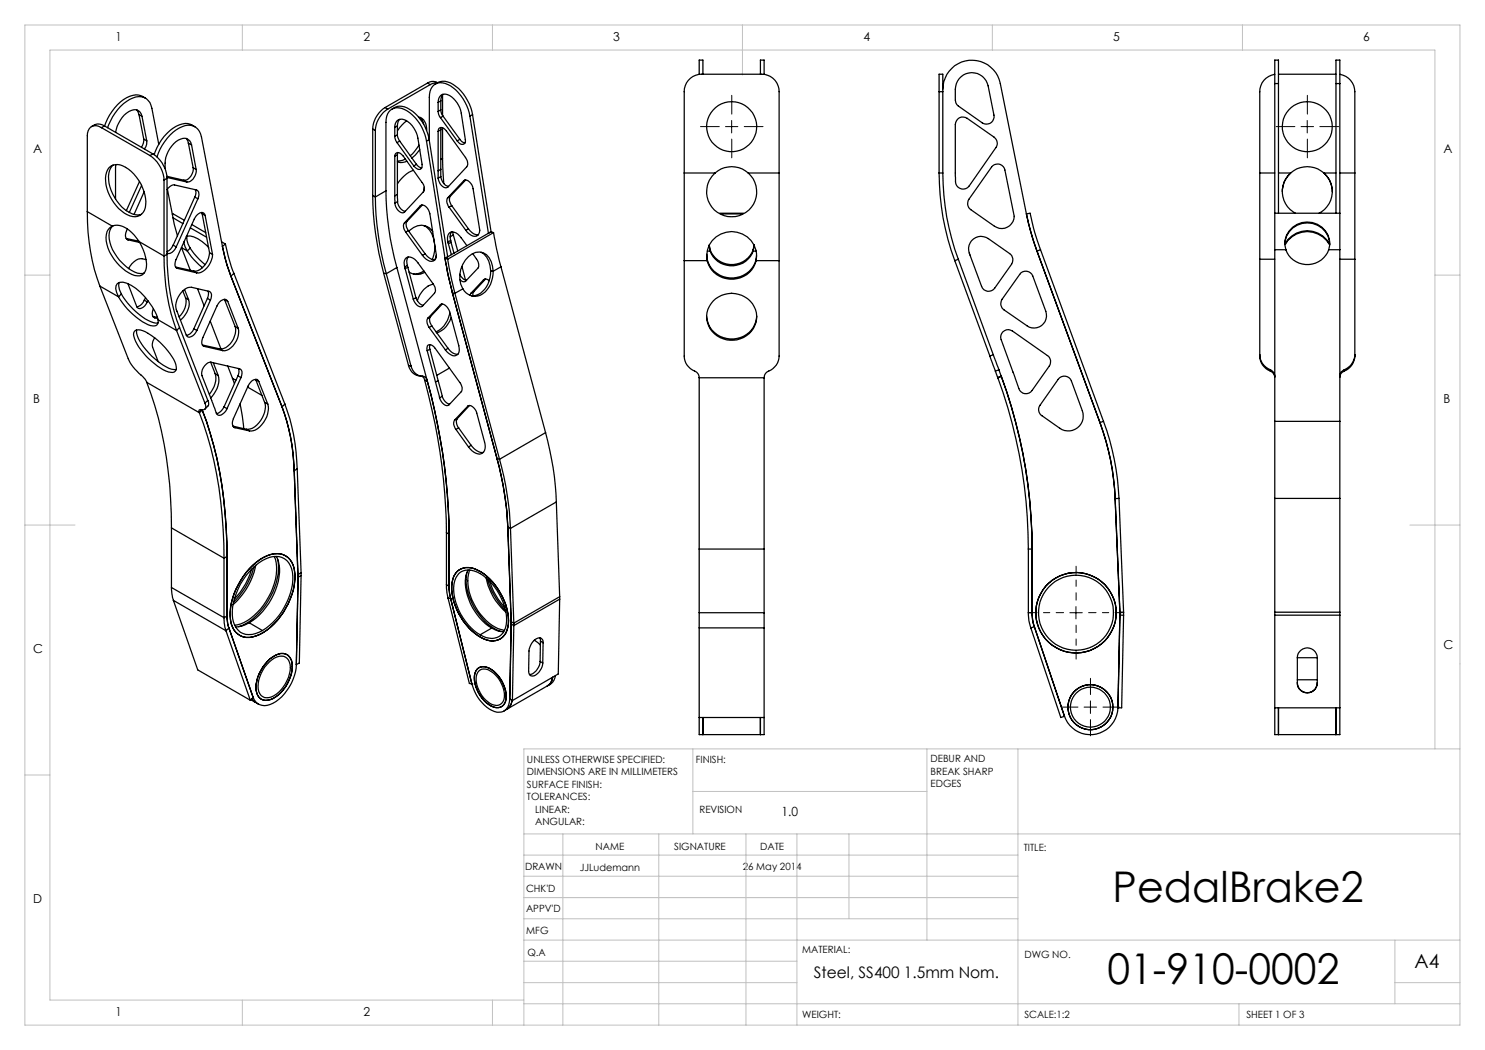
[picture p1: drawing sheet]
<svg xmlns="http://www.w3.org/2000/svg" width="297mm" height="210mm" viewBox="0 0 297 210" stroke-linecap="round" stroke-linejoin="round" font-family="sans-serif">
<path d="M212.7 122.5h-6.8M215.2 120v-6.8M215.2 125v6.8M217.7 122.5h6.8" fill="none" stroke="#000" stroke-width=".2" stroke-dasharray="15.2 1.3 1.3 1.3" stroke-dashoffset="13.7"/>
<path d="M143.9 25.3h-3.8M146.4 22.8v-3.7M146.4 27.8v3.8M148.9 25.3h3.7M259 25.3h-3.8M261.5 22.8v-3.7M261.5 27.8v3.8M264 25.3h3.7M218.1 138.9v-3.2M215.6 141.4h-3.3M218.1 143.9v3.3M220.6 141.4h3.2" fill="none" stroke="#000" stroke-width=".2" stroke-dasharray="15.2 1.3 1.3 1.3"/>
<path d="M145.1 25.3h2.5M146.3 24.1v2.5M260.2 25.3h2.5M261.4 24.1v2.5M214 122.5h2.5M215.2 121.3v2.5M216.8 141.4h2.5M218.1 140.2v2.5" fill="none" stroke="#000" stroke-width=".2"/>
<g fill="none" stroke="#c0c0c0" stroke-width=".2">
<path d="M5 5h287v200h-287zM48.5 5v5M98.5 5v5M148.5 5v10M198.5 5v5M248.5 5v5M5 55h5M287 55h5M5 105h10M282 105h10M5 155h5M138.6 158.3h46.8"/>
<path d="M138.6 149.8v17M185.4 149.8v38.2M203.6 149.8v55.2M287 149.8v-139.8h-277v190h94.8M292 149.8h-187.2v55.2M104.8 166.8h187.2M104.8 179.5h98.8M104.8 175.3h98.8M104.8 171h98.8M112.6 166.8v38.2M131.8 166.8v38.2M149.2 166.8v38.2"/>
<path d="M159.4 166.8v38.2M169.8 166.8v17M104.8 183.8h98.8M104.8 196.5h54.6M104.8 192.3h54.6M104.8 188h187.2M279 196.5h13M279 188v12.8M48.5 200v5M98.5 200v5M104.8 200.8h187.2M247.8 200.8v4.2"/>
</g>
<g fill="none" stroke="#000" stroke-width=".25">
<path d="M29.1 19.6a3.4 3.4 0 0 0-4.4 .3 11.1 11.1 0 0 0-3.8 5.3M85.5 16.6l.5 .3M85.5 16.6l-8.5 4.9M86 16.9l-8.5 4.9M87.1 16.8a3.1 3.1 0 0 1 4.1 .5 9.4 9.4 0 0 1 3.3 5.6M87.4 16.6h-.5l-.9 .3M87.5 16.6l-.4-.2a1.83 1.83 0 0 0-1.6 .2M88.5 19v4.1M88.6 18.9l-.3 .5-.1 .8M140.6 14.8v-2.8h-.8v2.9M152.1 14.8v-2.8h.7v2.9M187.8 18.3v-3.5h.8v3.5"/>
<path d="M187.8 18.3h.8M187.8 18.3v16.3M188.6 17.8a5.8 5.8 0 0 1 5.2-5.7 5.8 5.8 0 0 1 6.3 4.6l5.2 26.1M188.6 18.3v16.3M192.2 15.3a3.3 3.3 0 0 1 5.4 1.9l1.2 5.8a1.51 1.51 0 0 1-.7 1.6 1.51 1.51 0 0 1-1.6 0l-4.8-3.4a1.54 1.54 0 0 1-.6-1.2 5.6 5.6 0 0 1 .7-4.3zM255 16.7v-4.7h.7v4.7M255 14.9a3.5 3.5 0 0 0-3 3.4v16.3M255 16.7h.7M255 16.7v25.9M255.7 14.8h11.5M255.7 16.7v25.9M267.2 16.7v-4.7h.8v4.7"/>
<path d="M267.2 16.7h.8M267.2 16.7v25.9M268 14.9a3.5 3.5 0 0 1 3 3.4v16.3M268 16.7v25.9M20.3 25.5a1.72 1.72 0 0 0-2-.2 1.72 1.72 0 0 0-.8 1.9v15.1M20.3 25.5l9.7 5.6M20.9 25.2a2.07 2.07 0 0 0-2.6 .1M20.9 25.2l-.6 .3M20.9 25.2l9.7 5.6M21.5 25.5a9.6 9.6 0 0 1 5.7-6.1 2.54 2.54 0 0 1 3.2 2.3l1.4 7.1M21.8 33.6a2.54 2.54 0 0 1 3.3-.1 8.4 8.4 0 0 1 4 8 2.3 2.3 0 0 1-3.7 1.4 8.6 8.6 0 0 1-4.2-7.9zM22.6 33a4.2 4.2 0 0 0-.6 4.4 8 8 0 0 0 5.1 5.6l1.2-.1"/>
<path d="M23.2 32.9l-.1 6.9M27.3 22l.5 .9M27.8 22.9l.6 .4M27.8 22.9l1 4.9M27.9 36.3l-2.6 5.8M28.3 37.1l-2.4 5.4M28.4 23.3a1.57 1.57 0 0 0-1-1.3 1.57 1.57 0 0 0-1.6 .3 6.1 6.1 0 0 0-2.7 4.2M28.4 23.3l1 4.9M28.8 27.8l-.1 .8-.4 .8M28.8 27.8l.6 .4M28.8 38.4l-2 4.5M29.4 28.2a2.17 2.17 0 0 1-.5 1.6"/>
<path d="M30 31.1a6.5 6.5 0 0 1 2.8 4.9M30.6 30.8a6 6 0 0 1 2.8 4.9M30.6 30.8l-.6 .3M31.4 31.4a9.5 9.5 0 0 1 5.7-6.3 2.57 2.57 0 0 1 3.2 2.3l4.2 21.9M32.8 36v15.2M33.4 35.5h.1M33.4 38l.3-.4a1.48 1.48 0 0 1 1.2-.6l4.4 1a1.23 1.23 0 0 1 .3 1.7M33.4 35.3l3.4 .7M33.4 35.7l-.6 .3M33.4 35.7v15.2M33.4 35.4l.1 .1M33.5 37.8l1.1 5.8"/>
<path d="M33.5 35.5l3.9 .9M36.8 36l.6 .4M37.3 27.7l.4 .9M37.7 28.6l.6 .4M37.7 28.6l.9 4.9M38.3 29a1.51 1.51 0 0 0-2.2-1.2 5.8 5.8 0 0 0-3.1 6M38.3 29l.9 4.9M38.6 33.5a2.36 2.36 0 0 1-1.6 2.5h-.2M38.6 33.5l.6 .4M38.9 39.4l.7 .3M38.9 39.4l-4.3 9.6M39 25.4a3.4 3.4 0 0 0-4.4 .2 10.4 10.4 0 0 0-3.8 5.3"/>
<path d="M39.1 38l.1 .5-.3 .9M39.2 33.9a2.44 2.44 0 0 1-1.6 2.5h-.2M39.6 39.7l-4.4 9.7M74.5 39.1a62.3 62.3 0 0 0 2.2 15.5M74.5 25.8l.6 .3M74.5 39.1l.6 .3M74.5 25.8v13.3M75.1 39.4a61.3 61.3 0 0 0 2.2 15.3M75.1 26.1v13.3M77 21.5a5.5 5.5 0 0 0-2.5 4.3M77 21.5l.5 .3M77.2 38.2a60.7 60.7 0 0 0 2.2 15.3"/>
<path d="M77.2 38.2l-2.1 1.2M77.5 21.8a5.5 5.5 0 0 0-2.4 4.3M78.4 21.8a2.78 2.78 0 0 1 3.6 .1 8.8 8.8 0 0 1 3.8 6M79 27.3l.1 .8 .3 .4M79 25.5a1.43 1.43 0 0 1 .6-1.5 1.43 1.43 0 0 1 1.7 .1 5.3 5.3 0 0 1 2.3 3.5l.8 5.3a.71 .71 0 0 1-.2 .9 .71 .71 0 0 1-.9-.1l-.5-.5M79 31.2a.73 .73 0 0 1 .5-.7 .73 .73 0 0 1 .9 .4l4 5.6a1.56 1.56 0 0 1 .3 1.8l-3.8 4.1a1.09 1.09 0 0 1-1.5-.6l-.4-1.2M79 39.2v1.4M79 25.5v1.8M79 31.2v8M79.4 28.5l3.4 4.7M79.5 27l.4 1.2M79.5 38.9v1.4"/>
<path d="M79.5 25.2l-.5 .3M79.5 27l-.5 .3M79.5 25.2v1.8M79.5 31v7.9M79.5 31l-.5 .2M79.5 38.9l-.5 .3M79.6 30.5l-.1 .5M79.9 23.9l-.3 .5-.1 .8M79.9 28.2l-.5 .3M79.9 28.2l3.4 4.7M81.1 31.8l-.6 .3-1 .1M81.3 24.2l-.9 .8-.9 1.2"/>
<path d="M81.4 32.2l-1.3 .3-.6-.1M82.7 34.1l-1.4 .7-1 .9-.8 1.1M83.3 32.9a1.42 1.42 0 0 0 1 .7M83.3 32.9l-.5 .3M83.7 23.4a2.38 2.38 0 0 1 1.6 2.7M83.8 29l-.9 1.3-.8 .8M84 29.9l-1.6 1.7M84 23.5l.4 .5 .3 .9M84.8 37.5l-.1 .9M85.3 28.2a8.6 8.6 0 0 0-4.9-6.5 2.3 2.3 0 0 0-3.2 2.2v14.3M85.3 28.2l3.7 23.5M85.8 27.9l-.5 .3"/>
<path d="M85.8 27.9l3.7 23.5-.5 .3M87.6 34.2v1.4M87.6 26.3a.73 .73 0 0 1 .6-.8 .73 .73 0 0 1 .8 .4l4.1 5.6a1.68 1.68 0 0 1 .2 1.9l-3.7 4a1.5 1.5 0 0 1-1.9-1.4l-.1-.4M87.6 20.5a1.42 1.42 0 0 1 .7-1.5 1.42 1.42 0 0 1 1.6 .1 5.2 5.2 0 0 1 2.4 3.5l.8 5.3a.74 .74 0 0 1-.4 1 .74 .74 0 0 1-1-.4l-.3-.3M87.6 22.3l.1 .6 .4 .6M87.6 20.5v1.8M87.6 26.3v7.9M88.1 23.5l3.3 4.7M88.2 22l.1 .6 .3 .6M88.2 35.3a2.12 2.12 0 0 0 1.5 2M88.2 33.9v1.4M88.2 20.2l-.6 .3"/>
<path d="M88.2 22l-.6 .3M88.2 20.2v1.8M88.2 26v7.9M88.2 26l-.6 .3M88.2 33.9l-.6 .3M88.2 35.3l-.6 .3M88.2 25.5v.5M88.5 31.6l.3 5.1M88.5 25.6v6M88.5 31.6l-.3 .2M88.6 23.2l-.5 .3M88.6 23.2l3.4 4.7"/>
<path d="M89.5 39.6a1.62 1.62 0 0 0 .3 1.8M90.1 39.3a1.62 1.62 0 0 0 .2 1.8M90.1 39.3l-.6 .3M92 27.9l.5 .5 .5 .2M92 27.9l-.6 .3M92.7 36.2a1.01 1.01 0 0 1 1.5 .5l.4 1 1.4 8.4a1.13 1.13 0 0 1-.8 1.2 1.13 1.13 0 0 1-1.3-.5l-.7-.7M92.7 36.2l-3.2 3.4M93 36l-.3 .2M93.1 36l-3 3.3M94 23.2a8.7 8.7 0 0 0-5-6.5 2.27 2.27 0 0 0-3.1 2.2v9.1M94 23.2l3.7 23.5 .5-.4M94.5 22.9l-.5 .3"/>
<path d="M94.5 22.9l3.7 23.4M136.8 34.6v-16.3a3.5 3.5 0 0 1 3.5-3.5h12a3.5 3.5 0 0 1 3.5 3.5v16.3M136.8 34.6v17.5M136.8 34.6h6.2M143 34.6a5 5 0 0 1 6.6 0M143 34.6a5 5 0 0 0-.3 7.2 5 5 0 0 0 7.3 0 5 5 0 0 0-.4-7.2M149.6 34.6h6.2M155.8 34.6v17.5M187.8 34.6a49.8 49.8 0 0 0 3.2 17.5M187.8 34.6h.8M188.6 34.6a49.3 49.3 0 0 0 3.1 17.2M191.6 23.8a1.44 1.44 0 0 1 1.8-.1l5.4 3.7a1.52 1.52 0 0 1 .4 2.1l-5.3 7.7a1.58 1.58 0 0 1-2.1 .4 1.58 1.58 0 0 1-.7-1.9v-10.8z"/>
<path d="M198.5 33.2a1.49 1.49 0 0 1 2.5 .8l1.8 9.3a2.52 2.52 0 0 1-3.9 2l-4.7-3.4a1.49 1.49 0 0 1-.4-2zM252 34.6v17.2M252 34.6h3M255.7 34.6h2.4M258.1 34.6a4.9 4.9 0 0 0 1 8M258.1 34.6a4.9 4.9 0 0 0-1.6 3.7M258.1 34.6a5 5 0 0 1 6.7 0M264.8 34.6a4.9 4.9 0 0 1-1 8M264.8 34.6a5.2 5.2 0 0 1 1.7 3.7M264.8 34.6h2.4M268 34.6h3M271 34.6v17.2"/>
<path d="M17.5 42.3a41.5 41.5 0 0 0 2.5 14.9M17.5 42.3l4.9 2.9M20 57.2l5.6 14.5a15.8 15.8 0 0 0 3.5 4.2l.3 .5M20 57.2l3.7 2.2M22.4 45.2a4.1 4.1 0 0 1 4.4 1.8l1 1.3M22.4 45.2a2.59 2.59 0 0 0-1.2 2.9 9.4 9.4 0 0 0 5.7 7 1.72 1.72 0 0 0 2.4-1.7l-.1-1.3-.3-1.5-1.1-2.3M22.6 45.1a2.84 2.84 0 0 0-.6 3.3 9.4 9.4 0 0 0 5.5 6.2h1.3M23.7 59.4a2.24 2.24 0 0 1-.2-2.7 2.45 2.45 0 0 1 2.7 .4 13.2 13.2 0 0 1 5.4 6.9M23.7 59.4a13.7 13.7 0 0 0 6.4 5.7 1.17 1.17 0 0 0 1.5-.4v-.7M23.8 56.5a2.49 2.49 0 0 0 .5 2.3M24.3 58.8a13.4 13.4 0 0 0 6.4 5.7l.9 .1M24.3 58.8l-.6 .6"/>
<path d="M25.2 47.7l2.6 .6M25.3 47.8l.3 .2M25.5 45.8a1.45 1.45 0 0 0 .1 2.2M25.6 56.7l1.7 4.6a.91 .91 0 0 0 1.7-.1l.5-.8M25.6 48l2.3 .5M27.8 48.3l5 2.9M29.1 59.5l-.2 .5M29.2 51.9a2.77 2.77 0 0 0-3.5 1.8M32.8 51.2a41.8 41.8 0 0 0 2.5 14.9M33.4 50.9a40.3 40.3 0 0 0 2.5 14.6M33.4 50.9l-.6 .3M34.5 42.9l.1-.2 2.3 1.4"/>
<path d="M34.6 43.6l.9 3.6M34.6 43.6l2 1.1M34.6 49a2.41 2.41 0 0 1-1.2 1.3M34.6 49l.6 .4M35.1 53.4l3.6 .8M35.2 53.5l.3 .2M35.2 49.4a1.66 1.66 0 0 1-1.8 1.3M35.5 53.7l3.8 .9M36.5 58.2l.6 1.4M36.8 48.4l.2 .9 .5 .9M36.9 57.9l.8 2M37.1 59.6a4 4 0 0 1-1.3 3.8"/>
<path d="M37.1 59.6l.6 .3M37.3 47.3a2.35 2.35 0 0 1 2.3 .5l.8 .5 1.3 1.2M37.5 47.2a2.71 2.71 0 0 0 .5 2.4M37.5 50.2l1.3 1.7 1.7 1.6M37.5 50.2l-1.2-.7 1.8 4.6M37.7 59.9a4.1 4.1 0 0 1-1.6 4.1M38 49.6l1.3 1.7 1.7 1.6M38 49.6l-.5 .6M38.1 45.6l3.2 1.8M38.3 44.9l2.8 1.6M38.7 54.2l.6 .4M39.5 57.7l1.3 3.5"/>
<path d="M40.3 42.5l.1 .2M40.4 42.7l.6 .4M40.4 42.7l1.5 7.8M41 43.1a.77 .77 0 0 0-.6-.6 .77 .77 0 0 0-.8 .3l-.8 1-3.6 8.1a1.14 1.14 0 0 0 .3 1.8M41 43.1l1.5 7.8M41.5 59.7l.6 .3M41.5 59.7l-2.7 6M41.6 58.2l.1 .6-.2 .9M41.9 50.5a4.1 4.1 0 0 1-2.8 3.7h-.4M41.9 50.5l.6 .4M42.5 50.9a4.1 4.1 0 0 1-2.8 3.7h-.4M44.3 48.4l.8 .4"/>
<path d="M44.5 49.3l.7 3.1 1 2.8M44.9 59.9h.1M44.9 59.9l.6 .4M44.9 59.9l2.1 5.4M45.1 48.8l.7 3 1 2.9M45.1 48.8l-.6 .5M46.2 55.2l10.2 26.2M46.8 54.7l-.6 .5M46.8 54.7l10.2 26.1M76.7 54.6l.6 .1M76.7 54.6l5 18.5M77.3 54.7l4.9 18.5"/>
<path d="M79.4 53.5l6 22.7M79.4 53.5l-2.1 1.2M79.5 40.3a2.04 2.04 0 0 0 1.5 2M79.5 40.3l-.5 .3M80.9 44.6a1.62 1.62 0 0 0 .2 1.8M80.9 53.4a1.35 1.35 0 0 1 .9-2 2.4 2.4 0 0 1 1.8 1.2l3 4.2M80.9 53.4l.1 .4M81 53.8l1.7 6M81.1 46.4l3.4 4.7M81.4 44.3a1.68 1.68 0 0 0 .3 1.8M81.4 44.3l-.5 .3M81.5 53.1l.1 .3"/>
<path d="M81.5 53.1l-.6 .3M81.6 53.4l-.6 .4M81.6 53.4l1.6 6.1M81.6 51.4v.1a1.99 1.99 0 0 0-.1 1.6M81.7 46.1l-.6 .3M81.7 46.1l3.3 4.7M81.8 46.3a2.88 2.88 0 0 1 4.7 0M81.8 54.4a2.91 2.91 0 0 0 3.1 .1M83.2 59.5l.6 1.1 .9 .5M83.2 59.5l-.5 .3M84.1 41.2a1.37 1.37 0 0 1 1.8 1.2l1.4 8.7M84.1 41.2l-3.2 3.4"/>
<path d="M84.3 41l-.2 .2M84.5 41l-3.1 3.3M84.5 51.1l.7 .7a1.14 1.14 0 0 0 1.3 .5 1.14 1.14 0 0 0 .8-1.2M84.7 45.1a3.9 3.9 0 0 1 2.2 3.5M84.8 54.2h-.1a3.5 3.5 0 0 1-2 .6M85 50.8l.4 .4a2.24 2.24 0 0 0 1.6 .8l.3-1M85 50.8l-.5 .3M86.6 56.8a1.68 1.68 0 0 1 .3 1.9l-2.4 2.5a1.06 1.06 0 0 1-1.5-.6l-.3-.8M86.6 56.8a4.5 4.5 0 0 0-3.1 3.3M86.9 48.9a6 6 0 0 1-.4 3M89 51.7l1.5 6.9M89 51.7l.5 .1"/>
<path d="M89.5 51.8l1.5 6.9M89.6 48.4l.1 .3M89.6 48.4a1.38 1.38 0 0 1 .9-2 2.27 2.27 0 0 1 1.8 1.2l1.1 1.5M89.7 48.7l.6 2.2M89.8 41.4l3.4 4.7M90.1 48.1l.1 .4M90.1 48.1l-.5 .3M90.2 48.5l-.5 .2M90.2 48.5l.6 2.2M90.3 46.4l-.1 .1a1.99 1.99 0 0 0-.1 1.6M90.3 41.1l-.5 .3M90.3 41.1l3.4 4.7"/>
<path d="M90.5 58.6l8.9 33.1M90.5 58.6l.5 .1M90.5 46.4l.2 .6M90.7 47l.8 3.2M90.7 47l-.7 .4M91 58.7l8.9 33.2M92 54.8l.2 .5a1.49 1.49 0 0 0 1.1 .7M92.4 53.3l.7 2.7M92.6 57.8l-1.6 .9M93.7 45.8a2.16 2.16 0 0 0 2 1.1M93.7 45.8l-.5 .3M94.2 58.6l-.1 .5"/>
<path d="M94.5 50.7l.8 1.1a1.62 1.62 0 0 1 .3 1.8l-2.4 2.6a.79 .79 0 0 1-1.2-.3M94.8 58.3l-.2 .4v.5M94.8 58.3l-.6 .3M96.2 50.4a3.9 3.9 0 0 1 1.9 3.8M96.7 56a.76 .76 0 0 1 1.1 .2M96.7 56l-2.5 2.6M97 55.8l-.3 .2M97.1 55.8l-2.3 2.5M98.1 54.2a4.9 4.9 0 0 1-3 4.9l-.8 .1M98.1 54.2h.5M98.2 46.3l.5 .2M98.2 46.3l-9.2 5.4"/>
<path d="M98.6 54.2a4.9 4.9 0 0 1-3 5 2.78 2.78 0 0 1-3-1.4M98.6 54.2a4.1 4.1 0 0 0-2-3.7 3.5 3.5 0 0 0-4.1 2.4 5.3 5.3 0 0 0 .1 4.9M98.7 46.5l1.5 6.9M98.7 46.5l-9.2 5.3M100.2 53.4l8.9 33.1M100.2 53.4l-1.6 .8M136.8 52.1v19.1a3.6 3.6 0 0 0 2.5 3.2l.4 .5 .1 .7M136.8 52.1h4.6M141.4 50.9v.9M141.4 52.1a5 5 0 0 1 4.9-5.8 5 5 0 0 1 4.9 5.8M141.4 51.8a5.1 5.1 0 0 0 4.9 3.8 5.1 5.1 0 0 0 4.9-3.8M141.4 52.1a5.1 5.1 0 0 0 4.9 3.7 5.1 5.1 0 0 0 4.9-3.7"/>
<path d="M141.4 51.8v.3M141.5 50.2h.5M142 49.9l-.1-.9 .1 1.2M142 50.2a4.6 4.6 0 0 0 4.3 3 4.6 4.6 0 0 0 4.3-3M142 49.9a4.6 4.6 0 0 0 4.3 3 4.6 4.6 0 0 0 4.3-3M142 49.9v.3M144 42.6h4.7M144.3 42.8h4.1M150.6 49.9v.3M150.6 50.2h.6M150.8 48.9l-.2 1.3M150.8 49l-.2 .9"/>
<path d="M151.2 52.1h4.6M151.2 51.8v.3M151.3 51.1l-.1 .7M155.8 52.1v19.1a3.6 3.6 0 0 1-2.4 3.2l-.4 .5-.2 .7M191 52.1l7 19.1M191.7 51.8l-.7 .3M191.7 51.8l6.9 19.1M194.3 48.1a2.52 2.52 0 0 1 3.4-.4l4.2 3a1.52 1.52 0 0 1 .4 2.1l-3.4 4.8a1.47 1.47 0 0 1-1.4 .7 1.47 1.47 0 0 1-1.2-1l-2.4-6.5a2.5 2.5 0 0 1 .4-2.7zM204.2 54.6a1.52 1.52 0 0 1 2.4 .6l2.6 7.1a2.49 2.49 0 0 1-.9 2.8 2.49 2.49 0 0 1-2.9 0l-4.6-3.1a1.52 1.52 0 0 1-.4-2.1zM205.3 42.8l.9 3.7 1.2 3.7M205.3 42.8l.7-.2a43.2 43.2 0 0 0 2.1 7.3M207.4 50.2l12.6 34.3"/>
<path d="M208.1 49.9l-.7 .3M208.1 49.9l12.6 34.4M252 51.8v19.4a3.2 3.2 0 0 0 2.1 3M252 51.8h3M255 42.6v7.3M255 49.9v34.4M255 49.9h2.2M255 42.6h13M257 48.8a5.1 5.1 0 0 1 8.9 0M257.1 48.9a5 5 0 0 1 8.8 0 4.4 4.4 0 0 0-4.5-4.3 4.4 4.4 0 0 0-4.4 4.3M257.2 49.9a4.6 4.6 0 0 0 4.3 3 4.6 4.6 0 0 0 4.2-3M257.2 49.9a4.5 4.5 0 0 1 2.8-5.3 4.5 4.5 0 0 1 5.6 2.4l.3 1 .1 1-.3 .9"/>
<path d="M265.7 49.9h2.3M268 42.6v7.3M268 49.9v34.4M268 51.8h3M271 51.8v19.4a3.3 3.3 0 0 1-2.1 3M26.9 66.3a1.79 1.79 0 0 1 2.2 0 14.1 14.1 0 0 1 6.1 6.6 1.2 1.2 0 0 1-.4 1.5 5 5 0 0 1-3.9-1.6 11.2 11.2 0 0 1-4.2-5.9zM27.3 66a6.1 6.1 0 0 0 1.9 4 11.3 11.3 0 0 0 5.5 3.9h.5M28.9 60a2.02 2.02 0 0 1-1.5 1.4M28.9 60l.6 .4M29.4 76.5a79.5 79.5 0 0 1 4.9 29.1M29.4 76.5l10.5 6M29.4 76.4v.1"/>
<path d="M29.6 60.1l-.1 .3M30.6 63.3l.9 .2M30.7 61.8a1.2 1.2 0 0 0 .3 1.8M30.7 63.4l.3 .2M30.9 67.5l-.1 .3a2.15 2.15 0 0 0-.3 1.6l1.1 2.9M31 63.6l.5 .1M31.6 64l3.7 2.1M35.3 66.1l5.7 14.5M35.9 65.5l-.6 .6M35.9 65.5l5.7 14.6M38.8 65.7a2.14 2.14 0 0 1-1.5 1.4M38.8 65.7l.6 .4"/>
<path d="M40.5 69l3.5 .8M40.6 69.1l.3 .2M40.9 69.3l3.7 .8M42.1 64.2l2.1 5.6M42.1 60a1.17 1.17 0 0 0-.3-1.7l-3.5-.8a3.4 3.4 0 0 0-3.1 3l-.1 .5 .2 1 2 5a.91 .91 0 0 0 .8 .5 .91 .91 0 0 0 .8-.6l.5-.8M42.1 60l-2.7 6.1M42.1 72.4l.9 2.3M42.7 72.5l.9 2.6M43 74.7a4.7 4.7 0 0 1-1.1 4.2M43 74.7l.6 .4M43.6 75.1a4.8 4.8 0 0 1-1.4 4.5M44 69.8l.6 .3"/>
<path d="M45.5 60.3a.94 .94 0 0 0-1.6 .1l-.5 .8-2.8 6.3a1.17 1.17 0 0 0 .3 1.8M45.5 60.3l2.1 5.3M45.5 73.2l1 2.5M46.5 75.7l.4 1M46.5 75.7l.7 .4M47 65.3a3.9 3.9 0 0 1-2.7 4.5h-.3M47 65.3l.6 .3M47.6 75.2l.6 .3M47.6 75.2l-2.8 6.2M47.6 65.6a3.9 3.9 0 0 1-2.7 4.6l-.3-.1M47.7 73.7l.1 .6-.2 .9M48.2 75.5a1.17 1.17 0 0 0-.3-1.7l-5.7-1.3a2.24 2.24 0 0 0-1.8 2.6l2.7 7.2a.79 .79 0 0 0 .6 .7 .79 .79 0 0 0 .9-.2l.8-1.1"/>
<path d="M48.2 75.5l-2.8 6.2M49.5 77.4l2.9 1.7M51.1 75.9h.1M51.2 75.9l.6 .4M51.2 75.9l1.7 4.6M51.8 76.3a.91 .91 0 0 0-.9-.4 .91 .91 0 0 0-.8 .5l-.5 .8-2.9 6.5a1.26 1.26 0 0 0 .3 1.8M51.8 76.3l1.8 4.5M81.7 73.1a2.58 2.58 0 0 0 2.4 2.1M81.7 73.1l.5 .1M82.2 73.2a2.53 2.53 0 0 0 2.6 2.1l.4 .3 .2 .5M84.3 75.2l.4 .3 .2 .6M84.9 76.1a118.6 118.6 0 0 1 4.4 30.4"/>
<path d="M84.9 76.1l.5 .1M84.9 76.1h.5M84.9 76.1h.1M85.4 76.2a118.8 118.8 0 0 1 4.4 30.6M85.4 70.2a.79 .79 0 0 1 .3-1.2 .79 .79 0 0 1 1.1 .3l5.2 7.2a1.56 1.56 0 0 1 .3 1.8l-2.5 2.7a1.09 1.09 0 0 1-1.5-.7l-.4-.7M85.4 70.2l1.7 6.2M85.4 76.1v.1M85.6 63.6a1.68 1.68 0 0 0 .2 1.9M85.8 65.5l3.3 4.5M86 69.8l-.6 .4M86 69.8l1.6 6.3M86 68.9v.9"/>
<path d="M86.1 63.3a1.68 1.68 0 0 0 .3 1.9M86.1 63.3l-.5 .3M86.4 65.2l-.6 .3M86.4 65.2l3.2 4.5M87.1 76.4l.8 3.2M87.6 76.1l.8 3.2M87.6 76.1l-.5 .3M88.1 61a1.06 1.06 0 0 1 1.5 .6l.3 .7 1.9 6.8a1.39 1.39 0 0 1-1 2.1l-1.1-.5-.6-.7M88.1 61l-2.5 2.6M88.3 60.8l-.2 .2M88.4 79.3l.6 1 .9 .5M88.4 60.8l-2.3 2.5"/>
<path d="M88.4 79.3l-.5 .3M89.6 69.7a2.31 2.31 0 0 0 2 1.2M89.6 69.7l-.5 .3M89.9 73.6l-2.5 1.5M90 62.6a5.5 5.5 0 0 1-2.8 3.8M90.2 63.5a4.8 4.8 0 0 1-2.8 3.1M139.8 75.6v34.2M139.8 75.6h13M141.3 63.2a5 5 0 0 0 5 4.6 5 5 0 0 0 5-4.6M142.6 60.2a5 5 0 0 1 5.6-1.2 5 5 0 0 1 3.1 4.8 5 5 0 0 1-5.3 4.2 5 5 0 0 1-4.7-4.8 4.5 4.5 0 0 1 1.3-3zM152.8 75.6v34.2M198 71.2l1.1 3"/>
<path d="M198.6 70.9l1.2 3.1M198.6 70.9l-.6 .3M199.1 74.2l.4 1.3M199.5 75.5l.1 .1M199.6 75.6a99.3 99.3 0 0 1 6.1 34.2M199.8 74l.4 1.2M199.8 74l-.7 .2M200.2 75.2l.1 .1M200.2 75.2l-.7 .3M200.3 75.3a99.4 99.4 0 0 1 6.1 34.5M200.3 75.3l-.7 .3M200.6 66.4a1.47 1.47 0 0 1 1.9-.2l7 4.9a1.47 1.47 0 0 1 .4 2.1l-3.5 4.9a1.54 1.54 0 0 1-1.7 .6 1.54 1.54 0 0 1-1.1-1.4l-3.4-9.4a1.47 1.47 0 0 1 .4-1.5z"/>
<path d="M211.9 75.6a1.52 1.52 0 0 1 2.4 .6l2.2 6a2.99 2.99 0 0 1-1 3.4 2.99 2.99 0 0 1-3.6 0l-3.5-2.5a1.47 1.47 0 0 1-.4-2zM252 70.9a3.3 3.3 0 0 0 2.1 3.1M254.1 74a1.37 1.37 0 0 1 .9 1.2M254.1 74.2a1.47 1.47 0 0 1 .9 1.3M254.1 74v.2M268.9 74a1.25 1.25 0 0 0-.9 1.2M268.9 74.2a1.32 1.32 0 0 0-.9 1.3M268.9 74v.2M271 70.9a3.4 3.4 0 0 1-2.1 3.1M39.9 82.5l.5-.5a79.7 79.7 0 0 1 5 29.3M39.9 82.5a79.5 79.5 0 0 1 4.9 29.1M39.9 82.5h.1"/>
<path d="M40.4 82l-.5 .5M41 80.6l.1 .4a.72 .72 0 0 1-.1 .8 .72 .72 0 0 1-.9 .1l-.3 .1 .1 .5M41.6 80.1l.1 .9-.7 .8M41.6 80.1l-.6 .5M44.8 81.4l-.2 .4a2 2 0 0 1-1.3 .9M44.8 81.4l.6 .3M46.6 85.2l2.6 .7M46.7 85.4l.3 .1M47 85.5l2.9 .7M48 80.8l.8 4.9M49.2 85.9l.7 .3M52.9 80.5a4.8 4.8 0 0 1-2.8 5.3l-.9 .1"/>
<path d="M52.9 80.5l.7 .3M53.6 80.8a4.9 4.9 0 0 1-2.9 5.3l-.8 .1M56.4 81.4a39.3 39.3 0 0 1 2.4 12.7M57 80.8a38.9 38.9 0 0 1 2.4 13M57 80.8l-.6 .6M58.8 94.1l.8 20.8M59.4 93.8l-.6 .3M59.4 93.8l.8 20.7M90.9 84a1.62 1.62 0 0 0 .3 1.9M91.2 85.9l2.5 3.5M91.4 83.7a1.73 1.73 0 0 0 .3 1.9M91.4 83.7l-.5 .3"/>
<path d="M91.7 85.6l-.5 .3M91.7 85.6l2.5 3.5M93.5 81.3a1.06 1.06 0 0 1 1.5 .6l.4 .7 1.5 5.8a1.63 1.63 0 0 1-1 2.4l-1.1-.4-1.1-1M93.5 81.3l-2.6 2.7M93.8 81.1l-.3 .2M93.9 81.1l-2.5 2.6M94.2 89.1l1.1 1a1.61 1.61 0 0 0 1.4 .4M94.2 89.1l-.5 .3M99.4 91.7a63.6 63.6 0 0 1 2.2 13.7M99.4 91.7l.5 .2M99.9 91.9a62 62 0 0 1 2.2 13.8M109.1 86.5a59.2 59.2 0 0 1 2.2 13.9"/>
<path d="M109.1 86.5l-9.2 5.4M220 84.5a49.4 49.4 0 0 1 3 15.2M220.7 84.3a50.8 50.8 0 0 1 3.1 15.4M220.7 84.3l-.7 .2M223 99.7l1 22.7M223.8 99.7h-.8M223.8 99.7l.9 22.7M255 84.3v15.4M255 99.7v22.7M255 99.7h13M255 84.3h13M268 84.3v15.4"/>
<path d="M268 99.7v22.7M34.3 117.5l.1 1.4 .3 1.2M34.3 105.6l10.5 6M34.3 117.5l10.5 6M34.3 105.6v11.9M44.8 111.6v11.9M45.4 111.3v11.9M45.4 111.3l-.6 .3M49.9 113.7a7.7 7.7 0 0 1 6.2-2.9 3.8 3.8 0 0 1 2.8 3.7 14 14 0 0 1-6.9 12.4 3.8 3.8 0 0 1-5.2-.9 8.5 8.5 0 0 1 0-7.2l1.3-2.7zM50.3 113.8a13.8 13.8 0 0 1-3.5 6M50.4 113.7a6.6 6.6 0 0 1 5.4-2.4 3.7 3.7 0 0 1 2.8 3.9 13.2 13.2 0 0 1-6.8 11.3 3.4 3.4 0 0 1-5.3-2.8 12.9 12.9 0 0 1 3.9-10zM50.8 113.4a14.7 14.7 0 0 1-4.1 7"/>
<path d="M51.2 113.1a14.2 14.2 0 0 1-4.6 7.8M54.9 111.3a9.6 9.6 0 0 1-1.2 8.1 10.8 10.8 0 0 1-6.3 5.6l-.5 .1M55.2 111.3a7.2 7.2 0 0 1 .2 5.8 13.7 13.7 0 0 1-5.6 7.5M55.5 111.8a12.8 12.8 0 0 1-3.6 10.7l-.7 .7a8.4 8.4 0 0 1-3.5 2.1M59.6 114.9v.6M59.6 115.5l-.3 17.4M60.2 114.5v.6M60.2 114.5l-.6 .4M60.2 115.1l-.6 .4M60.2 115.1l-.3 17.5-.6 .3M89.3 116.9l.3 2.7M89.3 106.5l.5 .3"/>
<path d="M89.3 106.5v10.4M89.3 116.9l.5 .4M89.6 119.6l4.3 17.1 .5 .1M89.6 119.6l.5 .1M89.8 117.3l.3 2.4M89.8 106.8v10.5M90.1 119.7l4.3 17.1M91.3 114.4a3.4 3.4 0 0 1 4.2-.4 12.3 12.3 0 0 1 6.2 10.8 3.3 3.3 0 0 1-4.9 3 12 12 0 0 1-6.4-11.3 3.7 3.7 0 0 1 .9-2.1zM91.8 114.7a3.5 3.5 0 0 1 4.2 0 11.5 11.5 0 0 1 5.2 10.2 3 3 0 0 1-4.6 2.4 11.1 11.1 0 0 1-5.8-10.5 3.8 3.8 0 0 1 1-2.1zM93.4 114.5a11.4 11.4 0 0 0 4.1 10.2l1.8 1.3 .9 .3M93.6 114a7.6 7.6 0 0 0 .5 6.7 11 11 0 0 0 4.3 4.9M93.9 114a9.4 9.4 0 0 0 1.7 8.2 8 8 0 0 0 5.3 3.8"/>
<path d="M97.2 115.6a11.9 11.9 0 0 0 4 6.8M97.5 115.8a13.1 13.1 0 0 0 3.6 6.2M97.9 116.2a13.5 13.5 0 0 0 3.1 5.3M101.6 105.4l.6 18.9M101.6 105.4l.5 .3M102.1 105.7l.7 18.9M111.3 100.4l-9.2 5.3M111.3 100.4l.6 18.9M111.9 119.3v.5M111.9 119.3l-9.1 5.3M111.9 119.8l-9.1 5.3M111.9 119.8l-.2 15-9.2 5.3"/>
<path d="M139.8 109.8h13M139.8 109.8v12.7M152.8 109.8v12.7M205.7 109.8h.7M205.7 109.8v12.7M206.4 109.8v12.7M34.7 120.1l10.5 6M34.7 120.1l4.8 13.9 10.6 6M44.8 123.5v1.1l.4 1.5M45.2 126.1l4.9 13.9M45.4 123.2l.1 1.6 .3 .8M45.4 123.2l-.6 .3"/>
<path d="M45.8 125.6l4.8 13.8a2.55 2.55 0 0 0 4 1.2 9.8 9.8 0 0 0 4.7-7.7M45.8 125.6l-.6 .5M45.8 125.6l4.8 13.9-.5 .5M49.8 124.6a5.5 5.5 0 0 1-2.7 .8M49.8 124.6l2.7 1.5M50.2 139.9l.9 .6M50.3 139.8l.8 .7zM53.5 132.2a3.4 3.4 0 0 1 4-1.2 3.8 3.8 0 0 1 .6 4.3 6.8 6.8 0 0 1-4.6 4.7 2.14 2.14 0 0 1-2.3-2.5 8 8 0 0 1 2.3-5.3zM53.8 132.4a2.98 2.98 0 0 1 3.3-1 2.82 2.82 0 0 1 .8 3.4 6.4 6.4 0 0 1-4.1 4.7 1.88 1.88 0 0 1-2.2-2.2 7.1 7.1 0 0 1 2.2-4.9zM94.4 136.7a7.8 7.8 0 0 0 5 5.7 2.13 2.13 0 0 0 2.5-2l.1-.6M94.4 136.8h.1M95.4 133.8a2.41 2.41 0 0 1 3.4 .5 6.7 6.7 0 0 1 2.3 6 1.83 1.83 0 0 1-2.8 .9 6.6 6.6 0 0 1-3.3-6.6z"/>
<path d="M95.8 134.2a2.02 2.02 0 0 1 2.7 .3 5.9 5.9 0 0 1 2.3 5.5 1.7 1.7 0 0 1-2.8 .7 6 6 0 0 1-2.6-5.8zM98.4 125.6a4.3 4.3 0 0 0 2.4 .8M98.4 125.6l-2.4 1.4M102 139.8l.5 .3M102.2 124.3v.5M102.2 124.8l-.2 15M102.2 124.3l.6 .3M102.2 124.8l.6 .3M102.8 124.6v.5M102.8 125.1l-.3 15M106.9 128l1.2 1M107.9 127.6l.2 .6"/>
<path d="M108 132.3a2.7 2.7 0 0 1-2.1 2.6M108 132.3l.5 .3M108.1 128.2l.5 .3M108.1 128.2l-.1 4.1M108.6 128.5a.83 .83 0 0 0-.4-.9 .83 .83 0 0 0-1 .2l-.8 .8-.6 1.2-.1 4.4a.9 .9 0 0 0 .6 1 .9 .9 0 0 0 1.1-.4l.8-1 .3-1.2M108.6 128.5l-.1 4.1M109.5 137.2l-8.2 4.7M110.5 135.5a2.15 2.15 0 0 1-1 1.7 2.18 2.18 0 0 0 1-1.7zM111.1 135.1a2.46 2.46 0 0 1-1.6 2.1M139.8 122.5v3.1M139.8 122.5h13M139.8 125.6v17.9"/>
<path d="M139.8 125.6h13M152.8 122.5v3.1M152.8 125.6v17.9M205.7 122.5l.1 1.6 .4 1.5M205.7 122.5h.7M206.4 122.5l.1 1.5 .4 1.3M206.9 125.3l6 18-.7 .2-6-17.9M206.9 125.3l-.7 .3M224 122.4v.6M224 123l-.4 18.6M224 123h.7M224 122.4h.7"/>
<path d="M224.7 122.4v.6M224.7 123l-.4 18.6h-.7M255 122.4v.6M255 123h13M255 122.4h13M255 123v18.6M259.5 136.6a1.99 1.99 0 0 0 2 2 1.99 1.99 0 0 0 2-2M259.5 131.5h4M259.5 136h4M260.2 130a1.99 1.99 0 0 1 2.1-.2 1.99 1.99 0 0 1 1.2 1.8v5a1.99 1.99 0 0 1-2 2 1.99 1.99 0 0 1-2-2v-5a1.79 1.79 0 0 1 .7-1.6zM268 122.4v.6M268 123v18.6"/>
<path d="M51.1 140.5l.6 .3M101.3 141.9l-.5 .3M102.4 140.1a2.3 2.3 0 0 1-1.1 1.8 2.29 2.29 0 0 0 1.1-1.8zM139.8 143.5v3.4h13v-3.4M139.8 143.5h13M140.6 143.5v3.4zM152.1 143.5v3.4zM223.6 141.6a5.5 5.5 0 0 1-4.7 5.3 5.5 5.5 0 0 1-6-3.7M255 141.6v5.3h13v-5.3M255 141.6h13M255.7 141.6v5.3zM267.2 141.6v5.3z"/>
<circle cx="146.3" cy="25.3" r="5"/>
<circle cx="261.5" cy="25.3" r="5"/>
<circle cx="215.2" cy="122.6" r="7.5"/>
<circle cx="215.2" cy="122.5" r="8"/>
<circle cx="218.1" cy="141.4" r="4"/>
<circle cx="218.1" cy="141.4" r="4.5"/>
</g>
<g font-size="8.5">
<text x="222.5" y="180.3">PedalBrake2</text>
<text x="221.5" y="196.7">01-910-0002</text>
</g>
<text font-size="3.9" x="282.9" y="193.6">A4</text>
<text font-size="3.2" x="162.8" y="195.7">Steel, SS400 1.5mm Nom.</text>
<g font-size="2.5">
<text x="23.1" y="8.2">1</text>
<text x="72.7" y="8.2">2</text>
<text x="122.7" y="8.2">3</text>
<text x="172.7" y="8.2">4</text>
<text x="222.7" y="8.2">5</text>
<text x="272.7" y="8.2">6</text>
<text x="6.7" y="30.7">A</text>
<text x="288.7" y="30.7">A</text>
<text x="6.7" y="80.7">B</text>
<text x="288.7" y="80.7">B</text>
<text x="6.7" y="130.7">C</text>
<text x="288.7" y="129.7">C</text>
<text x="156.3" y="163.2">1.0</text>
<text x="6.7" y="180.7">D</text>
<text x="23.1" y="203.2">1</text>
<text x="72.7" y="203.2">2</text>
</g>
<g font-size="2">
<text x="105.4" y="152.6">UNLESS OTHERWISE SPECIFIED:</text>
<text x="105.4" y="155.1">DIMENSIONS ARE IN MILLIMETERS</text>
<text x="139.2" y="152.6">FINISH:</text>
<text x="186.1" y="152.5">DEBUR AND</text>
<text x="186.1" y="155">BREAK SHARP</text>
<text x="105.4" y="157.6">SURFACE FINISH:</text>
<text x="105.4" y="160.1">TOLERANCES:</text>
<text x="186.1" y="157.5">EDGES</text>
<text x="107" y="162.6">LINEAR:</text>
<text x="107" y="165.1">ANGULAR:</text>
<text x="139.9" y="162.6">REVISION</text>
<text x="119.1" y="170">NAME</text>
<text x="134.8" y="169.9">SIGNATURE</text>
<text x="148.6" y="173.9">26 May 2014</text>
<text x="152" y="169.9">DATE</text>
<text x="204.8" y="170.2">TITLE:</text>
<text x="105" y="174.1">DRAWN</text>
<text x="105.2" y="178.3">CHK'D</text>
<text x="115.9" y="174.1">JJLudemann</text>
<text x="105.2" y="182.4">APPV'D</text>
<text x="105.3" y="186.8">MFG</text>
<text x="105.5" y="191.1">Q.A</text>
<text x="160.5" y="190.5">MATERIAL:</text>
<text x="204.9" y="191.6">DWG NO.</text>
<text x="160.4" y="203.5">WEIGHT:</text>
<text x="204.9" y="203.6">SCALE:1:2</text>
<text x="249.3" y="203.6">SHEET 1 OF 3</text>
</g>
</svg>
